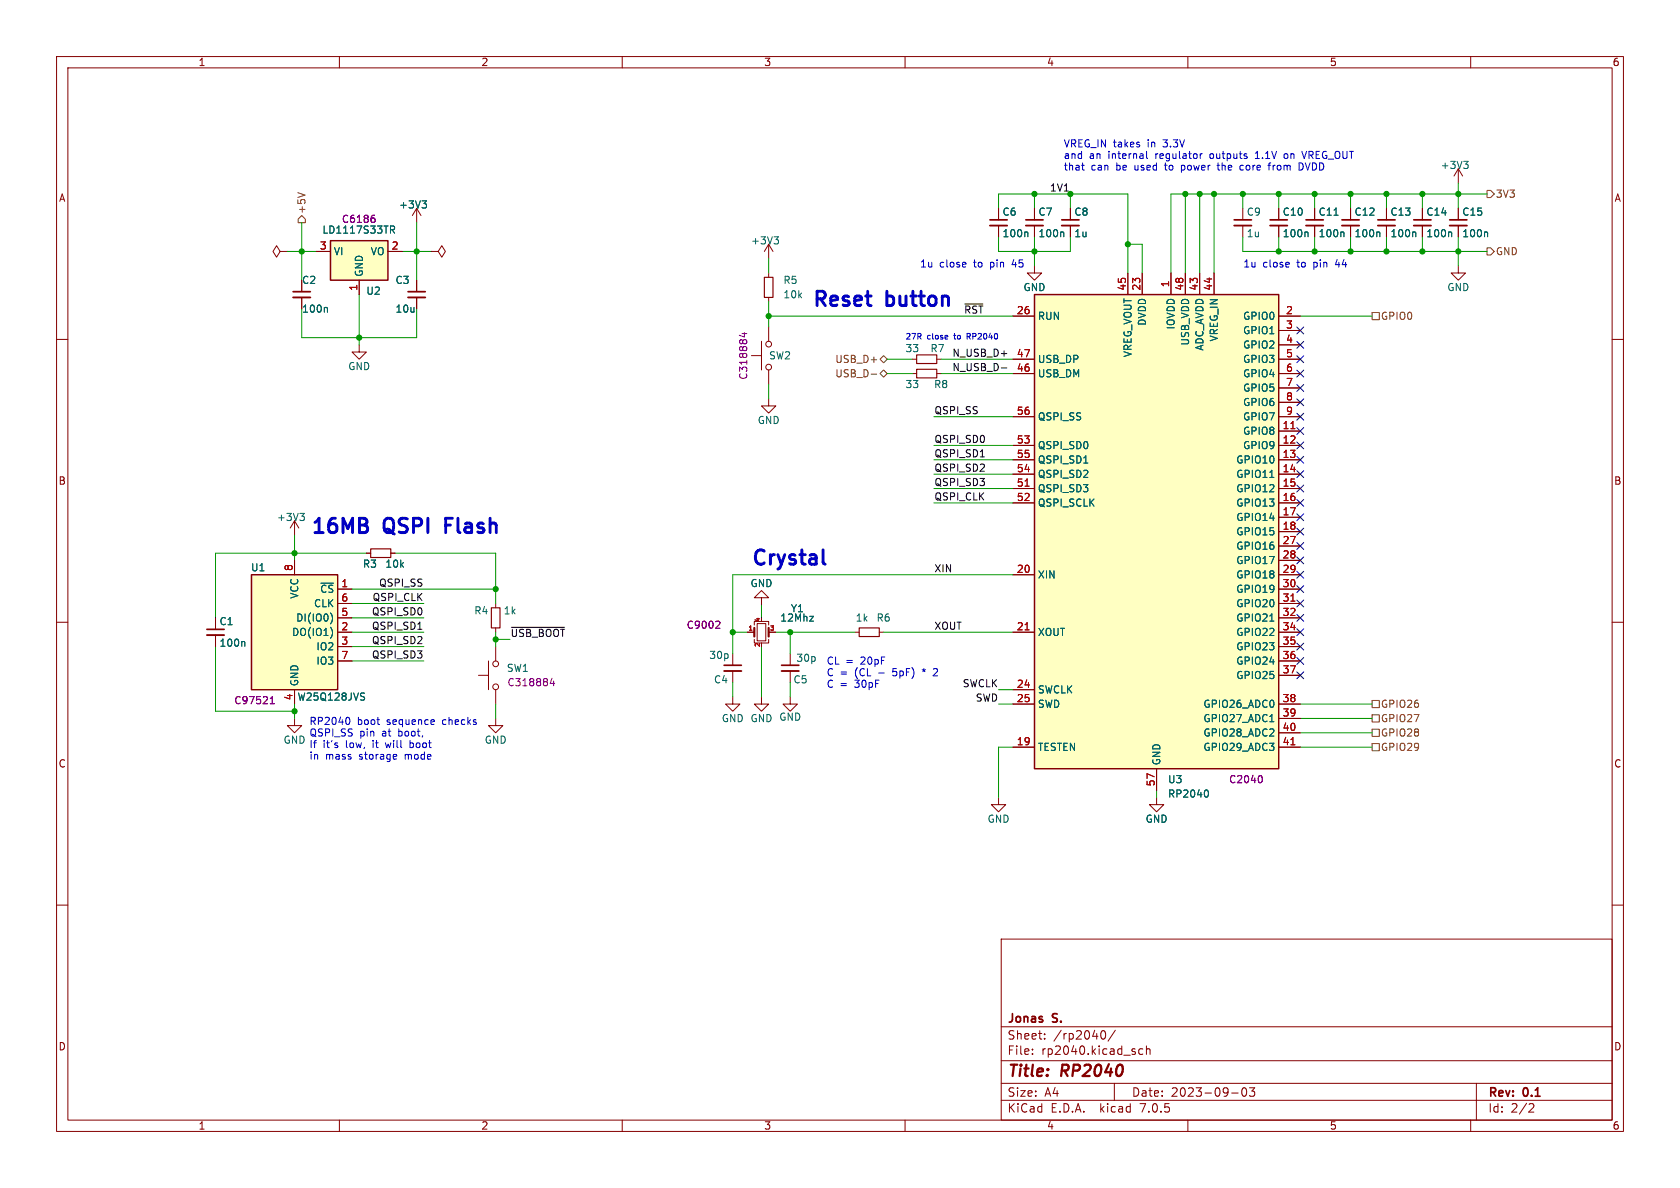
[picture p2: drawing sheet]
<svg xmlns="http://www.w3.org/2000/svg" width="297mm" height="210mm" viewBox="0 0 297 210" stroke-linecap="round" stroke-linejoin="round" font-family="sans-serif">
<g fill="none" stroke="#840000" stroke-width=".18">
<path d="M10 10h277v190h-277zM12 12h273v186h-273zM60 10v2M110 10v2M160 10v2M210 10v2M260 10v2M73.7 36.8v2.6M73.7 36.8l-.8 1.3M73.7 36.8l.7 1.3M176.5 36.8v2.1M176.5 39.9v2"/>
<path d="M182.9 36.8v2.1M182.9 39.9v2M189.2 36.8v2.1M189.2 39.9v2M219.7 36.8v2.1M219.7 39.9v2M226.1 36.8v2.1M226.1 39.9v2M232.4 36.8v2.1M232.4 39.9v2M238.8 36.8v2.1M238.8 39.9v2"/>
<path d="M245.1 36.8v2.1M245.1 39.9v2M251.5 36.8v2.1M251.5 39.9v2M257.8 29.8l-.8 1.3M257.8 29.8v2.6M257.8 36.8v2.1M257.8 39.9v2M257.8 29.8l.8 1.3M10 60h2M49.5 44.5l-.6-1.1-.6 1.1 .6 1 .6-1h1.3M50.8 44.5h.1"/>
<path d="M53.3 49.5v2.1M53.3 52.6v2M55.9 44.5h2.5M63.5 49.5v2.6M68.6 44.5h2.5M73.7 49.5v2.1M73.7 52.6v2M76.2 44.5h1.3l.6-1.1 .6 1.1-.6 1-.6-1M76.2 44.5h.1M135.9 43.2v2.5M135.9 48.3v.7M135.9 52.6v.7"/>
<path d="M135.9 57.8v2.5M135.9 43.2l-.8 1.3M135.9 43.2l.8 1.3M179.1 55.9h3.8M182.9 47v1.3h1.2l-1.2 1.2-1.3-1.2h1.3M199.4 48.3v3.8M201.9 48.3v3.8M207 48.3v3.8M209.5 48.3v3.8M212.1 48.3v3.8M214.6 48.3v3.8M226.1 55.9h3.8"/>
<path d="M226.1 58.4h3.8M257.8 47v1.3h1.3l-1.3 1.2-1.3-1.2h1.3M285 60h2M63.5 61v1.2h1.3l-1.3 1.3-1.3-1.3h1.3M132.8 62.9h1.8M134.6 60.3v5.1M135.9 70.5v1.3h1.3l-1.3 1.2-1.3-1.2h1.3M135.9 65.4v2.5M161.3 66h.8M161.3 63.5h.8M165.6 66h.8M165.6 63.5h.8"/>
<path d="M179.1 78.7h3.8M179.1 66h3.8M179.1 63.5h3.8M179.1 73.7h3.8M226.1 76.2h3.8M226.1 78.7h3.8M226.1 61h3.8M226.1 66h3.8M226.1 63.5h3.8M226.1 73.7h3.8M226.1 68.6h3.8M226.1 71.1h3.8"/>
<path d="M52.1 92.1l-.8 1.2M52.1 92.1v2.5M52.1 99.1v2.5M52.1 92.1l.7 1.2M64.8 97.8h.7M69.1 97.8h.7M179.1 81.3h3.8M179.1 83.8h3.8M179.1 86.4h3.8M179.1 88.9h3.8M226.1 81.3h3.8M226.1 83.8h3.8"/>
<path d="M226.1 86.4h3.8M226.1 88.9h3.8M226.1 91.4h3.8M226.1 94h3.8M226.1 96.5h3.8M226.1 99.1h3.8M10 110h2M38.1 109.2v2.1M38.1 112.3v2M59.7 111.8h2.5M59.7 104.1h2.5M59.7 106.7h2.5"/>
<path d="M59.7 109.2h2.5M59.7 114.3h2.5M59.7 116.8h2.5M84.6 119.4h1.8M86.4 116.8v5.1M87.6 106.7v.7M87.6 111v.8M87.6 114.3v2.5M129.5 115.6v2M129.5 118.6v2.1M132.1 111.8h1.2M133.3 113v.7h2.6v-.7"/>
<path d="M133.3 110.5v-.6h2.6v.6M133.9 110.2h1.5v3.1h-1.5zM134.6 105.7h1.3l-1.3-1.3-1.3 1.3h1.3v1.2M135.9 111.8h1.3M139.7 115.6v2M139.7 118.6v2.1M151.1 111.8h.8M155.4 111.8h.8M179.1 111.8h3.8M179.1 101.6h3.8M226.1 111.8h3.8M226.1 101.6h3.8"/>
<path d="M226.1 104.1h3.8M226.1 106.7h3.8M226.1 109.2h3.8M226.1 114.3h3.8M226.1 116.8h3.8M226.1 119.4h3.8M285 110h2M52.1 127v1.3h1.2l-1.2 1.2-1.3-1.2h1.3M52.1 121.9v2.6M87.6 127v1.3h1.3l-1.3 1.2-1.2-1.2h1.2M87.6 121.9v2.6M129.5 123.2v1.3h1.3l-1.3 1.2-1.2-1.2h1.2"/>
<path d="M134.6 123.2v1.3h1.3l-1.3 1.2-1.3-1.2h1.3M139.7 123.2v1.3h1.3l-1.3 1.2-1.3-1.2h1.3M179.1 132.1h3.8M179.1 121.9h3.8M179.1 124.5h3.8M204.5 135.9v3.8M226.1 132.1h3.8M226.1 124.5h3.8M226.1 127h3.8M226.1 129.5h3.8M10 160h2M176.5 141v1.2h1.3l-1.3 1.3-1.2-1.3h1.2"/>
<path d="M204.5 141v1.2h1.2l-1.2 1.3-1.3-1.3h1.3M285 160h2M177 166h108v32h-108zM60 198v2M110 198v2M160 198v2M177 194.5h108M177 191.5h108M177 187.5h108M177 181.5h108M182.5 186.3v.1M182.5 185.5v.1"/>
<path d="M184.7 183.6v.1M184.7 182.8v.1M194.7 182.3l.3-.1a.81 .81 0 0 1 .5 .6 .81 .81 0 0 1-.3 .8l-.1 .1a.81 .81 0 0 1-.4-1.4zM197 191.5v3M197.2 182.1l-1.3 2M202 185.5l-.4-.1-.3 .3v.4l.2 .2h.5M202.7 185.5l.2-.1 .3 .1 .1 .9M202.7 184.9v1.5M210 198v2M217.7 193.2h1.2M219.7 192.4l.2-.1a.81 .81 0 0 1 .6 .6 .81 .81 0 0 1-.3 .8l-.2 .1a.81 .81 0 0 1-.3-1.4zM220.9 192.3h.9l-.5 .6 .4 .1v.7l-.2 .1h-.4l-.2-.1"/>
<path d="M260 198v2M261 191.5v6.5M270.5 195.1l.5 .1 .2 .3-1 1.1h1"/>
<circle cx="135.9" cy="64.9" r=".51"/>
<circle cx="135.9" cy="60.8" r=".51"/>
<circle cx="87.6" cy="117.3" r=".51"/>
<circle cx="87.6" cy="121.4" r=".51"/>
</g>
<g fill="none" stroke="#006464" stroke-width=".18">
<path d="M69 39.9h.5l.3 .3-.2 .4h-.6M74.6 35.5h.8l-.4 .5M75.2 36l.2 .2v.3l-.2 .3M258.8 28.5h.7l-.4 .5M259.3 29l.2 .2v.3l-.2 .3M57.7 54.3l.2 .2v.7M69.3 40.6l.5 .6M136.8 41.9h.8l-.4 .4M137.4 42.3l.2 .3v.3l-.2 .2M181.5 41l.2 .2v.7M187.9 41l.2 .2v.7M231.1 41l.1 .2v.7"/>
<path d="M237.4 41l.2 .2v.7M243.8 41l.1 .2v.7M250.1 41l.2 .2v.7M256.5 41l.1 .2v.7M262.8 41l.2 .2v.7M53 90.7h.8l-.4 .5M53.6 91.2l.2 .3v.3l-.2 .2M191.6 81.9h.7M224.5 84.4h.7M43.1 113.4l.2 .2v.6M58.6 108.6l.2 .6-.2 .8M143.1 109h.7l-.7 .8h.7"/>
<path d="M224.5 109.8h.7M64.2 123.2l.3 .2-.3 .4M64.3 122.5l.2 .1M213.3 139.6a.79 .79 0 0 1 0 1.3M224.5 127.6h.7"/>
</g>
<path d="M133.3 111v1.5M135.9 111v1.5" fill="none" stroke="#840000" stroke-width=".38"/>
<path d="M65.9 38h.3M66.1 38.5l.2 .3v.3l-.2 .2M131.2 59h.8M131.6 58.8v.8l-.9-.3M97.6 119.9l-.3 .9h.8M127 109.8l.3 .2-.1 .3-.7 .8h.8M47.8 124.4h.7M47.8 123.5l.3-.4v1.3M97.9 120.4v.8M223 137.2l.2 .4-.2 .7" fill="none" stroke="#840084" stroke-width=".18"/>
<path d="M135.1 49h1.6v3.6h-1.6zM162.1 65.3h3.5v1.5h-3.5zM162.1 62.7h3.5v1.6h-3.5zM65.5 97h3.6v1.6h-3.6zM86.9 107.4h1.5v3.6h-1.5zM151.9 111h3.5v1.5h-3.5z" fill="none" stroke="#840000" stroke-width=".2"/>
<g fill="#ffffc2" stroke="#ffffc2" stroke-width=".18">
<path d="M58.4 42.5h10.2v7h-10.2z"/>
<path d="M182.9 52.1h43.2v83.8h-43.2z"/>
<path d="M44.4 101.6h15.3v20.3h-15.3z"/>
</g>
<path d="M58.4 42.5h10.2v7h-10.2zM182.9 52.1h43.2v83.8h-43.2zM44.4 101.6h15.3v20.3h-15.3z" fill="none" stroke="#840000" stroke-width=".25"/>
<g fill="none" stroke="#840000" stroke-width=".33">
<path d="M175 39.9h3.1M181.4 39.9h3M187.7 39.9h3.1M218.2 39.9h3M224.5 39.9h3.1M230.9 39.9h3M237.2 39.9h3.1M243.6 39.9h3M249.9 39.9h3.1M256.3 39.9h3M51.8 52.6h3.1M72.1 52.6h3.1"/>
<path d="M36.6 112.3h3M128 118.6h3.1M138.2 118.6h3"/>
</g>
<g fill="none" stroke="#840000" stroke-width=".3">
<path d="M175 38.9h3.1M181.4 38.9h3M187.7 38.9h3.1M218.2 38.9h3M224.5 38.9h3.1M230.9 38.9h3M237.2 38.9h3.1M243.6 38.9h3M249.9 38.9h3.1M256.3 38.9h3M51.8 51.6h3.1M72.1 51.6h3.1"/>
<path d="M36.6 111.3h3M128 117.6h3.1M138.2 117.6h3"/>
</g>
<path d="M228.2 75.8h.7M181.2 85.9h.7M181.2 111.3h.7M228.2 106.3h.7M228.2 131.7h.7" fill="none" stroke="#a90000" stroke-width=".18"/>
<path d="M52.6 34.1l1.3 .4M52.7 38.7l.6-.6 .7 .6v.7h-1.3zM262.9 33.7h.6l.7 .6-.7 .6h-.6zM242.6 55.2h1.2v1.3h-1.2zM262.9 43.8h.6l.7 .7-.7 .6h-.6zM154 66.1h1M155.6 66l.6-.6 .6 .6-.6 .7zM156.2 62.9l.6 .6-.6 .6-.6-.6zM242.6 131.4h1.2v1.3h-1.2zM242.6 128.9h1.2v1.3h-1.2zM242.6 126.4h1.2v1.2h-1.2zM242.6 123.8h1.2v1.3h-1.2z" fill="none" stroke="#725600" stroke-width=".18"/>
<path d="M170.6 53.7h3.2M177 65h1M173.3 80.8h.7M90.4 110.9h9.4" fill="none" stroke="#0f0f0f" stroke-width=".18"/>
<g fill="none" stroke="#0000c2" stroke-width=".18">
<path d="M191.2 29.2h.5M191.4 30l.3 .1M202.7 26.8v1l.2 .2M212.2 27.2v.8M212.6 27.2l-.4 .2M220.3 27.6l.2 .2-.2 .2M220.3 27.2h.1M224.2 29.2h.4M224.4 28.9l-.1 1.2M230 28.8h-.3v1.3h.3M230.2 26.8l.4 1.2M170.6 46.4l.2 .3-.6 .1"/>
<path d="M170.7 47.2h-.1M227.7 46.4l.2 .3-.6 .1M227.9 47.2h-.2M59.7 131.8v.3M61.5 126.8a.79 .79 0 0 1 0 1.3M66.6 127.2h.5M67 128.1h.1M69.7 133.4h.4v.3l-.6 .1M70.1 134.1l-.4 .1M76.4 127.2l.3 .1 .1 .2-.6 .1M76.7 128l-.3 .1"/>
</g>
<path d="M145.6 99.6l.3 .1" fill="none" stroke="#0000c2" stroke-width=".51"/>
<g fill="none" stroke="#009600" stroke-width=".18">
<path d="M53.3 39.4v10.1M73.7 39.4v10.1M176.5 36.8v-2.5h22.9v14M182.9 34.3v2.5M189.2 34.3v2.5M209.5 34.3v14M212.1 34.3v14M214.6 34.3v14M219.7 34.3v2.5M226.1 34.3v2.5M232.4 34.3v2.5M238.8 34.3v2.5"/>
<path d="M245.1 34.3v2.5M251.5 34.3v2.5M257.8 32.4v4.4M262.9 34.3h-55.9v14M50.8 44.5h5.1M53.3 54.6v5.1h20.4v-5.1M63.5 52.1v8.9M71.1 44.5h5.1M135.9 55.9h43.2M135.9 45.7v2.6M135.9 53.3v4.5M176.5 41.9v2.6h12.7v-2.6"/>
<path d="M182.9 41.9v5.1M199.4 43.2h2.5v5.1M219.7 41.9v2.6h43.2M226.1 41.9v2.6M229.9 55.9h12.7M232.4 41.9v2.6M238.8 41.9v2.6M245.1 41.9v2.6M251.5 41.9v2.6M257.8 41.9v5.1M135.9 67.9v2.6M156.8 63.5h4.5"/>
<path d="M156.8 66h4.5M165.1 78.7h14M165.1 73.7h14M166.4 63.5h12.7M166.4 66h12.7M52.1 94.6v4.5M64.8 97.8h-26.7v11.4M69.8 97.8h17.8v8.9M165.1 83.8h14M165.1 81.3h14M165.1 86.4h14M165.1 88.9h14"/>
<path d="M38.1 114.3v11.4h14M62.2 106.7h12.7M62.2 111.8h12.7M62.2 104.1h25.4M62.2 109.2h12.7M62.2 114.3h12.7M62.2 116.8h12.7M87.6 113h2.6M87.6 111.8v2.5M129.5 111.8h2.6M134.6 106.9v2.3M134.6 114.3v8.9"/>
<path d="M137.2 111.8h13.9M139.7 111.8v3.8M156.2 111.8h22.9M179.1 101.6h-49.6v14M52.1 124.5v2.5M87.6 124.5v2.5M129.5 120.7v2.5M139.7 120.7v2.5M176.5 124.5h2.6M176.5 121.9h2.6M179.1 132.1h-2.6v8.9M204.5 139.7v1.3"/>
<path d="M229.9 124.5h12.7M229.9 132.1h12.7M229.9 129.5h12.7M229.9 127h12.7"/>
</g>
<g fill="none" stroke="#000084" stroke-width=".18">
<path d="M229.3 57.8l1.2 1.2M230.5 57.8l-1.2 1.2M229.3 70.5l1.2 1.2M229.3 73.1l1.2 1.2M229.3 62.9l1.2 1.2M229.3 75.6l1.2 1.2M229.3 68l1.2 1.2M229.3 65.4l1.2 1.2M229.3 78.1l1.2 1.2M229.3 60.4l1.2 1.2M230.5 70.5l-1.2 1.2M230.5 73.1l-1.2 1.2"/>
<path d="M230.5 62.9l-1.2 1.2M230.5 75.6l-1.2 1.2M230.5 68l-1.2 1.2M230.5 65.4l-1.2 1.2M230.5 78.1l-1.2 1.2M230.5 60.4l-1.2 1.2M229.3 88.3l1.2 1.2M229.3 83.2l1.2 1.2M229.3 80.7l1.2 1.2M229.3 85.8l1.2 1.2M229.3 98.5l1.2 1.2M229.3 93.4l1.2 1.2"/>
<path d="M229.3 95.9l1.2 1.2M229.3 90.8l1.2 1.2M230.5 88.3l-1.2 1.2M230.5 83.2l-1.2 1.2M230.5 80.7l-1.2 1.2M230.5 85.8l-1.2 1.2M230.5 98.5l-1.2 1.2M230.5 93.4l-1.2 1.2M230.5 95.9l-1.2 1.2M230.5 90.8l-1.2 1.2M229.3 108.6l1.2 1.2M229.3 106.1l1.2 1.2"/>
<path d="M229.3 113.7l1.2 1.2M229.3 118.8l1.2 1.2M229.3 103.5l1.2 1.2M229.3 116.2l1.2 1.2M229.3 101l1.2 1.2M229.3 111.2l1.2 1.2M230.5 108.6l-1.2 1.2M230.5 106.1l-1.2 1.2M230.5 113.7l-1.2 1.2M230.5 118.8l-1.2 1.2M230.5 103.5l-1.2 1.2M230.5 116.2l-1.2 1.2"/>
<path d="M230.5 101l-1.2 1.2M230.5 111.2l-1.2 1.2"/>
</g>
<g fill="#009600" stroke="#009600" stroke-width=".18">
<circle cx="245.1" cy="44.5" r=".46"/>
<circle cx="251.5" cy="44.5" r=".46"/>
<circle cx="232.4" cy="44.5" r=".46"/>
<circle cx="257.8" cy="34.3" r=".46"/>
<circle cx="251.5" cy="34.3" r=".46"/>
<circle cx="245.1" cy="34.3" r=".46"/>
<circle cx="257.8" cy="44.5" r=".46"/>
<circle cx="199.4" cy="43.2" r=".46"/>
<circle cx="189.2" cy="34.3" r=".46"/>
<circle cx="209.5" cy="34.3" r=".46"/>
<circle cx="219.7" cy="34.3" r=".46"/>
<circle cx="214.6" cy="34.3" r=".46"/>
<circle cx="212.1" cy="34.3" r=".46"/>
<circle cx="226.1" cy="44.5" r=".46"/>
<circle cx="238.8" cy="34.3" r=".46"/>
<circle cx="226.1" cy="34.3" r=".46"/>
<circle cx="232.4" cy="34.3" r=".46"/>
<circle cx="238.8" cy="44.5" r=".46"/>
<circle cx="182.9" cy="44.5" r=".46"/>
<circle cx="182.9" cy="34.3" r=".46"/>
<circle cx="139.7" cy="111.8" r=".46"/>
<circle cx="87.6" cy="104.1" r=".46"/>
<circle cx="87.6" cy="113" r=".46"/>
<circle cx="129.5" cy="111.8" r=".46"/>
<circle cx="135.9" cy="55.9" r=".46"/>
<circle cx="63.5" cy="59.7" r=".46"/>
<circle cx="52.1" cy="97.8" r=".46"/>
<circle cx="53.3" cy="44.5" r=".46"/>
<circle cx="73.7" cy="44.5" r=".46"/>
<circle cx="52.1" cy="125.7" r=".46"/>
</g>
<g font-size="3.5" fill="#0000c2">
<text x="143.5" y="54.4">Reset</text>
<text x="156.6" y="54.4">button</text>
<text x="54.9" y="94.5">16MB</text>
<text x="67.8" y="94.5">QSPI</text>
<text x="79.4" y="94.5">Flash</text>
<text x="132.7" y="100.1">Crystal</text>
</g>
<g font-size="2.8" fill="#840000">
<text x="178" y="190.8">Title:</text>
<text x="187.5" y="190.8">RP2040</text>
</g>
<g font-size="2.1" fill="#840000">
<text x="178" y="183.9">Sheet:</text>
<text x="178" y="181.1">Jonas</text>
<text x="186" y="181.1">S.</text>
<text x="186.2" y="183.9">/rp2040/</text>
<text x="178" y="186.6">File:</text>
<text x="184" y="186.6">rp2040.kicad_sch</text>
<text x="178" y="196.8">KiCad</text>
<text x="178" y="194">Size:</text>
<text x="184.6" y="194">A4</text>
<text x="185.7" y="196.8">E.D.A.</text>
<text x="194.4" y="196.8">kicad</text>
<text x="200" y="194">Date:</text>
<text x="201.5" y="196.8">7.0.5</text>
<text x="206.9" y="194">2023-09-03</text>
<text x="263" y="194.2">Rev:</text>
<text x="263" y="196.8">Id:</text>
<text x="267" y="196.8">2/2</text>
<text x="269.2" y="194.2">0.1</text>
</g>
<g font-size="1.8" fill="#840000">
<text x="35" y="11.8">1</text>
<text x="85" y="11.8">2</text>
<text x="135" y="11.8">3</text>
<text x="185" y="11.8">4</text>
<text x="235" y="11.8">5</text>
<text x="285" y="11.8">6</text>
<text x="10.4" y="35.8">A</text>
<text x="285.4" y="35.8">A</text>
<text x="10.3" y="85.8">B</text>
<text x="285.3" y="85.8">B</text>
<text x="10.3" y="135.8">C</text>
<text x="285.3" y="135.8">C</text>
<text x="10.3" y="185.8">D</text>
<text x="285.3" y="185.8">D</text>
<text x="35" y="199.8">1</text>
<text x="85" y="199.8">2</text>
<text x="135" y="199.8">3</text>
<text x="185" y="199.8">4</text>
<text x="235" y="199.8">5</text>
<text x="285" y="199.8">6</text>
</g>
<g font-size="1.8" fill="#0000c2">
<text x="188" y="26.1">VREG_IN takes</text>
<text x="188" y="28.2">and</text>
<text x="192.5" y="28.2">an</text>
<text x="195.9" y="28.2">internal</text>
<text x="202.8" y="26.1">in</text>
<text x="204.3" y="28.2">regulator</text>
<text x="205.7" y="26.1">3.3V</text>
<text x="214" y="28.2">outputs</text>
<text x="222.2" y="28.2">1.1V</text>
<text x="227.4" y="28.2">on</text>
<text x="230.8" y="28.2">VREG_OUT</text>
<text x="188" y="30.2">that</text>
<text x="192.8" y="30.2">can</text>
<text x="197.3" y="30.2">be</text>
<text x="200.6" y="30.2">used</text>
<text x="206.1" y="30.2">to</text>
<text x="209.1" y="30.2">power</text>
<text x="215.7" y="30.2">the</text>
<text x="219.8" y="30.2">core</text>
<text x="225" y="30.2">from</text>
<text x="230.4" y="30.2">DVDD</text>
<text x="162.6" y="47.4">1u</text>
<text x="166" y="47.4">close</text>
<text x="172.1" y="47.4">to</text>
<text x="175.1" y="47.4">pin</text>
<text x="179.1" y="47.4">45</text>
<text x="219.7" y="47.4">1u</text>
<text x="223.2" y="47.4">close</text>
<text x="229.3" y="47.4">to</text>
<text x="232.2" y="47.4">pin</text>
<text x="236.2" y="47.4">44</text>
<text x="146" y="117.6">CL =</text>
<text x="146" y="119.6">C =</text>
<text x="151.1" y="119.6">(CL</text>
<text x="152.1" y="117.6">20pF</text>
<text x="155.3" y="119.6">-</text>
<text x="158" y="119.6">5pF)</text>
<text x="163.4" y="119.6">*</text>
<text x="165.4" y="119.6">2</text>
<text x="146" y="121.7">C =</text>
<text x="151.1" y="121.7">30pF</text>
<text x="54.6" y="128.2">RP2040</text>
<text x="54.6" y="130.3">QSPI_SS</text>
<text x="63.1" y="128.2">boot</text>
<text x="63.5" y="130.3">pin</text>
<text x="67.5" y="130.3">at</text>
<text x="68.3" y="128.2">sequence</text>
<text x="70.5" y="130.3">boot,</text>
<text x="78.3" y="128.2">checks</text>
<text x="54.6" y="132.3">If</text>
<text x="54.6" y="134.4">in</text>
<text x="57" y="132.3">it's</text>
<text x="57.5" y="134.4">mass</text>
<text x="61.1" y="132.3">low,</text>
<text x="63.5" y="134.4">storage</text>
<text x="65.9" y="132.3">it</text>
<text x="68.4" y="132.3">will</text>
<text x="71.6" y="134.4">mode</text>
<text x="72.7" y="132.3">boot</text>
</g>
<g font-size="1.8" fill="#0f0f0f">
<text x="185.6" y="33.9">1V1</text>
<text x="170.4" y="55.5">~{RST}</text>
<text x="168.3" y="65.7">N_USB_D-</text>
<text x="168.3" y="63.2">N_USB_D+</text>
<text x="165.1" y="73.3">QSPI_SS</text>
<text x="165.1" y="83.5">QSPI_SD2</text>
<text x="165.1" y="80.9">QSPI_SD1</text>
<text x="165.1" y="78.4">QSPI_SD0</text>
<text x="165.1" y="86">QSPI_SD3</text>
<text x="165.1" y="88.6">QSPI_CLK</text>
<text x="165.1" y="101.3">XIN</text>
<text x="65.9" y="106.3">QSPI_CLK</text>
<text x="67" y="103.8">QSPI_SS</text>
<text x="65.7" y="114">QSPI_SD2</text>
<text x="65.7" y="111.4">QSPI_SD1</text>
<text x="65.7" y="108.9">QSPI_SD0</text>
<text x="90.2" y="112.7">~{USB_BOOT}</text>
<text x="165.1" y="111.4">XOUT</text>
<text x="65.7" y="116.5">QSPI_SD3</text>
<text x="170.2" y="121.6">SWCLK</text>
<text x="172.5" y="124.1">SWD</text>
</g>
<g font-size="1.8" fill="#006464">
<text x="254.6" y="30">+3V3</text>
<text x="56.9" y="41.5">LD1117S33TR</text>
<text x="70.5" y="37">+3V3</text>
<text x="177.2" y="38.3">C6</text>
<text x="183.5" y="38.3">C7</text>
<text x="189.9" y="38.3">C8</text>
<text x="220.4" y="38.3">C9</text>
<text x="226.7" y="38.3">C10</text>
<text x="233.1" y="38.3">C11</text>
<text x="239.4" y="38.3">C12</text>
<text x="245.8" y="38.3">C13</text>
<text x="252.1" y="38.3">C14</text>
<text x="258.5" y="38.3">C15</text>
<text x="58.9" y="45.3">VI</text>
<text x="65.5" y="45.3">VO</text>
<text x="132.7" y="43.4">+3V3</text>
<text x="177.2" y="42.1">100n</text>
<text x="183.5" y="42.1">100n</text>
<text x="189.9" y="42.1">1u</text>
<text x="220.4" y="42.1">1u</text>
<text x="226.7" y="42.1">100n</text>
<text x="233.1" y="42.1">100n</text>
<text x="239.4" y="42.1">100n</text>
<text x="245.8" y="42.1">100n</text>
<text x="252.1" y="42.1">100n</text>
<text x="258.5" y="42.1">100n</text>
<text x="53.3" y="50.4">C2</text>
<text x="64.3" y="49" transform="rotate(-90 64.3 49)">GND</text>
<text x="64.7" y="52.3">U2</text>
<text x="69.9" y="50.4">C3</text>
<text x="138.4" y="50.4">R5</text>
<text x="138.4" y="52.9">10k</text>
<text x="180.9" y="51.6">GND</text>
<text x="255.8" y="51.6">GND</text>
<text x="53.3" y="55.4">100n</text>
<text x="69.9" y="55.4">10u</text>
<text x="183.4" y="56.7">RUN</text>
<text x="202.8" y="57.6" transform="rotate(-90 202.8 57.6)">DVDD</text>
<text x="207.8" y="58.3" transform="rotate(-90 207.8 58.3)">IOVDD</text>
<text x="219.7" y="56.7">GPIO0</text>
<text x="219.7" y="59.2">GPIO1</text>
<text x="61.5" y="65.6">GND</text>
<text x="135.9" y="63.7">SW2</text>
<text x="160" y="62.4">33</text>
<text x="164.4" y="62.4">R7</text>
<text x="183.4" y="64.3">USB_DP</text>
<text x="200.2" y="63.2" transform="rotate(-90 200.2 63.2)">VREG_VOUT</text>
<text x="210.4" y="61.1" transform="rotate(-90 210.4 61.1)">USB_VDD</text>
<text x="212.9" y="62" transform="rotate(-90 212.9 62)">ADC_AVDD</text>
<text x="215.5" y="60.4" transform="rotate(-90 215.5 60.4)">VREG_IN</text>
<text x="219.7" y="61.8">GPIO2</text>
<text x="219.7" y="64.3">GPIO3</text>
<text x="160" y="68.8">33</text>
<text x="165.1" y="68.8">R8</text>
<text x="183.4" y="66.9">USB_DM</text>
<text x="219.7" y="66.9">GPIO4</text>
<text x="219.7" y="69.4">GPIO5</text>
<text x="219.7" y="71.9">GPIO6</text>
<text x="133.9" y="75.1">GND</text>
<text x="183.4" y="74.5">QSPI_SS</text>
<text x="219.7" y="77">GPIO8</text>
<text x="219.7" y="74.5">GPIO7</text>
<text x="183.4" y="79.6">QSPI_SD0</text>
<text x="183.4" y="82.1">QSPI_SD1</text>
<text x="218.5" y="82.1">GPIO10</text>
<text x="219.7" y="79.6">GPIO9</text>
<text x="183.4" y="87.2">QSPI_SD3</text>
<text x="183.4" y="89.7">QSPI_SCLK</text>
<text x="183.4" y="84.6">QSPI_SD2</text>
<text x="218.5" y="84.6">GPIO11</text>
<text x="218.5" y="87.2">GPIO12</text>
<text x="218.5" y="89.7">GPIO13</text>
<text x="48.9" y="92.3">+3V3</text>
<text x="218.5" y="92.3">GPIO14</text>
<text x="218.5" y="94.8">GPIO15</text>
<text x="44.3" y="101.2">U1</text>
<text x="64.1" y="100.5">R3</text>
<text x="68.1" y="100.5">10k</text>
<text x="218.5" y="97.3">GPIO16</text>
<text x="218.5" y="99.9">GPIO17</text>
<text x="52.9" y="105.9" transform="rotate(-90 52.9 105.9)">VCC</text>
<text x="55.5" y="107.5">CLK</text>
<text x="56.6" y="105">~{CS}</text>
<text x="132.6" y="103.9">GND</text>
<text x="183.4" y="102.4">XIN</text>
<text x="218.5" y="102.4">GPIO18</text>
<text x="218.5" y="105">GPIO19</text>
<text x="218.5" y="107.5">GPIO20</text>
<text x="38.7" y="110.7">C1</text>
<text x="51.6" y="112.6">DO(IO1)</text>
<text x="52.3" y="110">DI(IO0)</text>
<text x="83.8" y="108.8">R4</text>
<text x="89" y="108.8">1k</text>
<text x="137.9" y="110">12Mhz</text>
<text x="139.8" y="108.4">Y1</text>
<text x="151.2" y="110">1k</text>
<text x="154.9" y="110">R6</text>
<text x="183.4" y="112.6">XOUT</text>
<text x="218.5" y="110">GPIO21</text>
<text x="218.5" y="112.6">GPIO22</text>
<text x="38.7" y="114.5">100n</text>
<text x="55.9" y="115.1">IO2</text>
<text x="55.9" y="117.7">IO3</text>
<text x="89.5" y="118.9">SW1</text>
<text x="125.3" y="116.6">30p</text>
<text x="140.7" y="117.2">30p</text>
<text x="218.5" y="115.1">GPIO23</text>
<text x="218.5" y="117.7">GPIO24</text>
<text x="52.5" y="124">W25Q128JVS</text>
<text x="52.9" y="121.4" transform="rotate(-90 52.9 121.4)">GND</text>
<text x="126.2" y="121">C4</text>
<text x="140.2" y="121">C5</text>
<text x="183.4" y="122.7">SWCLK</text>
<text x="183.4" y="125.3">SWD</text>
<text x="212.7" y="125.3">GPIO26_ADC0</text>
<text x="218.5" y="120.2">GPIO25</text>
<text x="50.1" y="131.6">GND</text>
<text x="85.6" y="131.6">GND</text>
<text x="127.5" y="127.8">GND GND GND</text>
<text x="212.7" y="127.8">GPIO27_ADC1</text>
<text x="212.7" y="130.4">GPIO28_ADC2</text>
<text x="183.4" y="132.9">TESTEN</text>
<text x="205.3" y="135.4" transform="rotate(-90 205.3 135.4)">GND</text>
<text x="212.7" y="132.9">GPIO29_ADC3</text>
<text x="206.4" y="138.6">U3</text>
<text x="206.4" y="141.2">RP2040</text>
<text x="174.5" y="145.6">GND</text>
<text x="202.5" y="145.6">GND</text>
</g>
<g font-size="1.8" fill="#725600">
<text x="264.4" y="35.1">3V3</text>
<text x="54.2" y="37.9" transform="rotate(-90 54.2 37.9)">+5V</text>
<text x="264.4" y="45.3">GND</text>
<text x="244" y="56.7">GPIO0</text>
<text x="147.6" y="64.3">USB_D+</text>
<text x="147.6" y="66.9">USB_D-</text>
<text x="244" y="125.3">GPIO26</text>
<text x="244" y="130.4">GPIO28</text>
<text x="244" y="127.8">GPIO27</text>
<text x="244" y="132.9">GPIO29</text>
</g>
<g font-size="1.8" fill="#840084">
<text x="60.4" y="39.6">C6186</text>
<text x="132.3" y="67.2" transform="rotate(-90 132.3 67.2)">C318884</text>
<text x="121.3" y="111.3">C9002</text>
<text x="41.4" y="124.7">C97521</text>
<text x="89.7" y="121.5">C318884</text>
<text x="217.2" y="138.6">C2040</text>
</g>
<g font-size="1.8" fill="#a90000">
<text x="56.5" y="44.2">3</text>
<text x="69.2" y="44.2">2</text>
<text x="63.2" y="51.5" transform="rotate(-90 63.2 51.5)">1</text>
<text x="199.1" y="51.4" transform="rotate(-90 199.1 51.4)">45</text>
<text x="201.7" y="51.4" transform="rotate(-90 201.7 51.4)">23</text>
<text x="206.8" y="50.8" transform="rotate(-90 206.8 50.8)">1</text>
<text x="209.3" y="51.4" transform="rotate(-90 209.3 51.4)">48</text>
<text x="211.8" y="51.4" transform="rotate(-90 211.8 51.4)">43</text>
<text x="214.4" y="51.4" transform="rotate(-90 214.4 51.4)">44</text>
<text x="179.7" y="55.6">26</text>
<text x="227.3" y="55.6">2</text>
<text x="227.3" y="58.2">3</text>
<text x="179.7" y="65.8">46</text>
<text x="179.7" y="63.2">47</text>
<text x="227.3" y="60.7">4</text>
<text x="227.3" y="63.2">5</text>
<text x="227.3" y="65.8">6</text>
<text x="227.3" y="68.3">7</text>
<text x="227.3" y="70.9">8</text>
<text x="179.7" y="73.4">56</text>
<text x="226.7" y="75.9">11</text>
<text x="227.3" y="73.4">9</text>
<text x="179.7" y="78.5">53</text>
<text x="179.7" y="83.6">54</text>
<text x="179.7" y="81">55</text>
<text x="226.7" y="78.5">12</text>
<text x="226.7" y="81">13</text>
<text x="226.7" y="83.6">14</text>
<text x="179.7" y="86.1">51</text>
<text x="179.7" y="88.6">52</text>
<text x="226.7" y="86.1">15</text>
<text x="226.7" y="88.6">16</text>
<text x="226.7" y="91.2">17</text>
<text x="226.7" y="93.7">18</text>
<text x="51.8" y="101" transform="rotate(-90 51.8 101)">8</text>
<text x="179.7" y="101.3">20</text>
<text x="226.7" y="96.3">27</text>
<text x="226.7" y="98.8">28</text>
<text x="226.7" y="101.3">29</text>
<text x="60.3" y="103.9">1</text>
<text x="60.3" y="106.4">6</text>
<text x="226.7" y="103.9">30</text>
<text x="226.7" y="106.4">31</text>
<text x="60.3" y="111.5">2</text>
<text x="60.3" y="109">5</text>
<text x="179.7" y="111.5">21</text>
<text x="226.7" y="109">32</text>
<text x="226.7" y="111.5">34</text>
<text x="60.3" y="114">3</text>
<text x="60.3" y="116.6">7</text>
<text x="226.7" y="114">35</text>
<text x="226.7" y="116.6">36</text>
<text x="226.7" y="119.1">37</text>
<text x="51.8" y="123.9" transform="rotate(-90 51.8 123.9)">4</text>
<text x="179.7" y="121.7">24</text>
<text x="179.7" y="124.2">25</text>
<text x="226.7" y="124.2">38</text>
<text x="179.7" y="131.8">19</text>
<text x="226.7" y="126.7">39</text>
<text x="226.7" y="129.3">40</text>
<text x="226.7" y="131.8">41</text>
<text x="204.2" y="139.1" transform="rotate(-90 204.2 139.1)">57</text>
</g>
<g font-size="1.4" fill="#0000c2">
<text x="160" y="60.1">27R</text>
<text x="163.9" y="60.1">close</text>
<text x="168.8" y="60.1">to</text>
<text x="171.2" y="60.1">RP2040</text>
</g>
<g font-size="1.1" fill="#a90000">
<text x="132.2" y="111.5">1</text>
<text x="134.4" y="110" transform="rotate(-90 134.4 110)">4</text>
<text x="136" y="111.5">3</text>
<text x="134.4" y="114.5" transform="rotate(-90 134.4 114.5)">2</text>
</g>
</svg>
